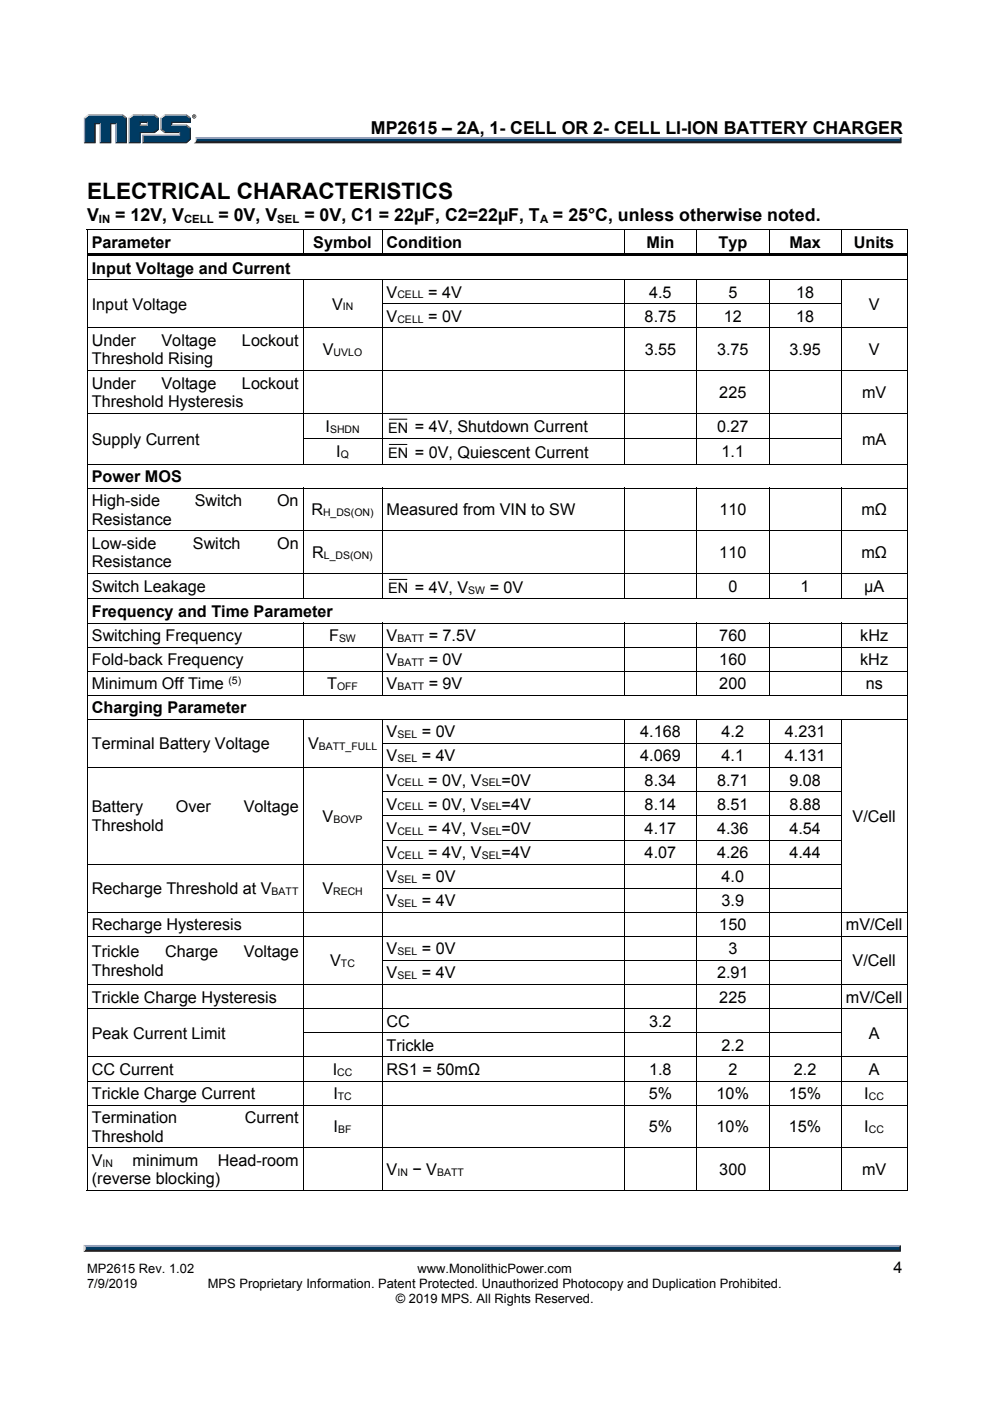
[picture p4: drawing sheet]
<svg xmlns="http://www.w3.org/2000/svg" width="210mm" height="297mm" viewBox="0 0 210 297" stroke-linecap="round" stroke-linejoin="round" font-family="sans-serif">
<path d="M18.1 264.7h172.6l.4 .7h-173.4z" fill="#231f20"/>
<path d="M17.7 264h173.4l-.4 .7h-172.6z" fill="#94a0b9"/>
<path d="M191.1 264v1.4l-.4-.4v-.6z" fill="#001339"/>
<path d="M18.1 264.4h172.6v.6h-172.6z" fill="#003b63"/>
<path d="M17.7 263.9l.4 .5v.6l-.4 .4z" fill="#dcddde"/>
<path d="M41.5 29.1h149.7l-.4 .6h-149.2z" fill="#94a0b9"/>
<path d="M41.6 29.7h149.2l.4 .7h-150.1l.4-.3z" fill="#231f20"/>
<path d="M190.8 29.5l.4-.4v1.3l-.4-.4z" fill="#001339"/>
<path d="M41.7 29.5h149.1v.5h-149.2z" fill="#003b63"/>
<path d="M41.5 29.1l.2 .4-.1 .5-.5 .4 .4-.6z" fill="#dcddde"/>
<path d="M29.5 26.7l.3-.3h1.3l.3 .3z" fill="#94a0b9"/>
<g fill="#003b63">
<path d="M18.1 25.1l.8-.6h7l.8 .6v5h-2v-4h-1.4v4h-1.9v-4h-1.4v4h-1.9z"/>
<path d="M27.5 25.1l.8-.6h2.1v1.3h-.9v.9h1.9v-.9h-1.2v-1.3h2.4l.8 .6v2.2l-.8 .7h-3.1v2.1h-2z"/>
<path d="M30.4 28.8h7.8v-.8h-3.2l-.8-.7v-2.2l.8-.6h4.4l.8 .6v.7h-3.9v.9h3.1l.8 .6v2.1l-.8 .7h-9z"/>
</g>
<path d="M34.9 24.4h4.7" fill="none" stroke="#94a0b9" stroke-width=".26"/>
<path d="M34 24.9l.9-.6 .2 .2-.8 .6z" fill="#dcddde"/>
<path d="M34.2 24.9v2.6" fill="none" stroke="#94a0b9" stroke-width=".26"/>
<path d="M34 27.5l.3-.2 .8 .7-.2 .2z" fill="#547194"/>
<path d="M34.9 28.1h3.3" fill="none" stroke="#001339" stroke-width=".26"/>
<g fill="#94a0b9">
<path d="M30.2 28.6h7.8v-.4l.2-.2v.8h-7.8z"/>
<path d="M30.2 28.6l.2 .2v1.3l-.2 .3z"/>
</g>
<path d="M36.3 25.8h3.9v-.7l.3-.2v1.2h-4v.3l-.2 .3z" fill="#001339"/>
<path d="M36.3 26.5h3.3" fill="none" stroke="#94a0b9" stroke-width=".26"/>
<path d="M39.6 26.4l.9 .7-.3 .2-.8-.6z" fill="#547194"/>
<g fill="#001339">
<path d="M30.2 30.4l.2-.3h9l.8-.7v-2.1l.3-.2v2.5l-.9 .8z"/>
<path d="M29.5 28h3.1l.8-.7v-2.2l.3-.2v2.6l-.9 .7h-3v2.2h-2.5l.2-.3h2z"/>
</g>
<path d="M32.8 24.3l.9 .6-.3 .2-.8-.6z" fill="#547194"/>
<path d="M28.1 24.4h4.7" fill="none" stroke="#94a0b9" stroke-width=".26"/>
<path d="M27.3 24.9l.8-.6 .2 .2-.8 .6z" fill="#dcddde"/>
<path d="M27.4 24.9v5.5" fill="none" stroke="#94a0b9" stroke-width=".26"/>
<path d="M31.1 26.1l.3-.3v.9l-.3-.3z" fill="#94a0b9"/>
<g fill="#001339">
<path d="M29.5 25.8h1.9l-.3 .3h-1.3v.3l-.3 .3z"/>
<path d="M26.7 25.1l.2-.2v5.5h-2.4l.2-.3h2z"/>
</g>
<path d="M26 24.3l.9 .6-.2 .2-.8-.6z" fill="#547194"/>
<path d="M18.7 24.4h7.3" fill="none" stroke="#94a0b9" stroke-width=".26"/>
<path d="M17.8 24.9l.9-.6 .2 .2-.8 .6z" fill="#dcddde"/>
<path d="M17.9 24.9v5.5" fill="none" stroke="#94a0b9" stroke-width=".26"/>
<path d="M20 26.1h1.4l-.3 .2h-.8v4.1h-2.5l.3-.3h1.9z" fill="#001339"/>
<path d="M21.3 26.1v4.3" fill="none" stroke="#94a0b9" stroke-width=".26"/>
<path d="M23.3 26.1h1.4l-.2 .2h-.9v4.1h-2.5l.3-.3h1.9z" fill="#001339"/>
<path d="M24.6 26.1v4.3" fill="none" stroke="#94a0b9" stroke-width=".26"/>
<path d="M39.6 24.3l.9 .6-.3 .2-.8-.6z" fill="#547194"/>
<path d="M40.8 24.7a.43 .43 0 0 1 .8 0 .43 .43 0 0 1-.8 0zM40.8 24.7a.36 .36 0 0 0 .7 0 .36 .36 0 0 0-.7 0zM41 24.5h.3l.1 .4-.2-.2-.2 .2zM41.1 24.5v.2h.1z" fill="#231f20"/>
<path d="M41.5 29.1h149.7l-.4 .6h-149.2z" fill="#94a0b9"/>
<path d="M41.6 29.7h149.2l.4 .7h-150.1l.4-.3z" fill="#231f20"/>
<path d="M190.8 29.5l.4-.4v1.3l-.4-.4z" fill="#001339"/>
<path d="M41.7 29.5h149.1v.5h-149.2z" fill="#003b63"/>
<path d="M41.5 29.1l.2 .4-.1 .5-.5 .4 .4-.6z" fill="#dcddde"/>
<path d="M29.5 26.7l.3-.3h1.3l.3 .3z" fill="#94a0b9"/>
<g fill="#003b63">
<path d="M18.1 25.1l.8-.6h7l.8 .6v5h-2v-4h-1.4v4h-1.9v-4h-1.4v4h-1.9z"/>
<path d="M27.5 25.1l.8-.6h2.1v1.3h-.9v.9h1.9v-.9h-1.2v-1.3h2.4l.8 .6v2.2l-.8 .7h-3.1v2.1h-2z"/>
<path d="M30.4 28.8h7.8v-.8h-3.2l-.8-.7v-2.2l.8-.6h4.4l.8 .6v.7h-3.9v.9h3.1l.8 .6v2.1l-.8 .7h-9z"/>
</g>
<path d="M34.9 24.4h4.7" fill="none" stroke="#94a0b9" stroke-width=".26"/>
<path d="M34 24.9l.9-.6 .2 .2-.8 .6z" fill="#dcddde"/>
<path d="M34.2 24.9v2.6" fill="none" stroke="#94a0b9" stroke-width=".26"/>
<path d="M34 27.5l.3-.2 .8 .7-.2 .2z" fill="#547194"/>
<path d="M34.9 28.1h3.3" fill="none" stroke="#001339" stroke-width=".26"/>
<g fill="#94a0b9">
<path d="M30.2 28.6h7.8v-.4l.2-.2v.8h-7.8z"/>
<path d="M30.2 28.6l.2 .2v1.3l-.2 .3z"/>
</g>
<path d="M36.3 25.8h3.9v-.7l.3-.2v1.2h-4v.3l-.2 .3z" fill="#001339"/>
<path d="M36.3 26.5h3.3" fill="none" stroke="#94a0b9" stroke-width=".26"/>
<path d="M39.6 26.4l.9 .7-.3 .2-.8-.6z" fill="#547194"/>
<g fill="#001339">
<path d="M30.2 30.4l.2-.3h9l.8-.7v-2.1l.3-.2v2.5l-.9 .8z"/>
<path d="M29.5 28h3.1l.8-.7v-2.2l.3-.2v2.6l-.9 .7h-3v2.2h-2.5l.2-.3h2z"/>
</g>
<path d="M32.8 24.3l.9 .6-.3 .2-.8-.6z" fill="#547194"/>
<path d="M28.1 24.4h4.7" fill="none" stroke="#94a0b9" stroke-width=".26"/>
<path d="M27.3 24.9l.8-.6 .2 .2-.8 .6z" fill="#dcddde"/>
<path d="M27.4 24.9v5.5" fill="none" stroke="#94a0b9" stroke-width=".26"/>
<path d="M31.1 26.1l.3-.3v.9l-.3-.3z" fill="#94a0b9"/>
<g fill="#001339">
<path d="M29.5 25.8h1.9l-.3 .3h-1.3v.3l-.3 .3z"/>
<path d="M26.7 25.1l.2-.2v5.5h-2.4l.2-.3h2z"/>
</g>
<path d="M26 24.3l.9 .6-.2 .2-.8-.6z" fill="#547194"/>
<path d="M18.7 24.4h7.3" fill="none" stroke="#94a0b9" stroke-width=".26"/>
<path d="M17.8 24.9l.9-.6 .2 .2-.8 .6z" fill="#dcddde"/>
<path d="M17.9 24.9v5.5" fill="none" stroke="#94a0b9" stroke-width=".26"/>
<path d="M20 26.1h1.4l-.3 .2h-.8v4.1h-2.5l.3-.3h1.9z" fill="#001339"/>
<path d="M21.3 26.1v4.3" fill="none" stroke="#94a0b9" stroke-width=".26"/>
<path d="M23.3 26.1h1.4l-.2 .2h-.9v4.1h-2.5l.3-.3h1.9z" fill="#001339"/>
<path d="M24.6 26.1v4.3" fill="none" stroke="#94a0b9" stroke-width=".26"/>
<path d="M39.6 24.3l.9 .6-.3 .2-.8-.6z" fill="#547194"/>
<path d="M40.8 24.7a.43 .43 0 0 1 .8 0 .43 .43 0 0 1-.8 0zM40.8 24.7a.36 .36 0 0 0 .7 0 .36 .36 0 0 0-.7 0zM41 24.5h.3l.1 .4-.2-.2-.2 .2zM41.1 24.5v.2h.1z" fill="#231f20"/>
<g fill="#000">
<path d="M18.4 48.7h.2v.6h-.2zM18.4 53.8h.2v1h-.2zM18.4 59.2h.2v.7h-.2zM18.6 53.8h173.8v.5h-173.8zM64.3 48.7h.1v.6h-.1zM64.3 59.2h.1v.7h-.1zM80.9 48.7h.2v.6h-.2zM80.9 59.2h.2v.7h-.2zM132.3 48.7h.2v.6h-.2zM132.3 59.2h.2v.7h-.2zM147.7 48.7h.1v.6h-.1zM147.7 59.2h.1v.7h-.1z"/>
<path d="M163 48.7h.2v.6h-.2zM163 59.2h.2v.7h-.2zM178.4 48.7h.1v.6h-.1zM178.4 59.2h.1v.7h-.1zM192.4 48.7h.1v.6h-.1zM192.4 48.7h.1v.1h-.1zM192.4 53.8h.1v1h-.1zM192.4 59.2h.1v.7h-.1zM18.4 64.3h.2v.7h-.2zM18.4 69.4h.2v.7h-.2zM18.4 78.5h.2v.7h-.2zM64.3 64.3h.1v.7h-.1z"/>
<path d="M64.3 69.4h.1v.7h-.1zM64.3 78.5h.1v.7h-.1zM80.9 64.3h.2v.7h-.2zM80.9 69.4h.2v.7h-.2zM80.9 78.5h.2v.7h-.2zM132.3 64.3h.2v.7h-.2zM132.3 69.4h.2v.7h-.2zM132.3 78.5h.2v.7h-.2zM147.7 64.3h.1v.7h-.1zM147.7 69.4h.1v.7h-.1zM147.7 78.5h.1v.7h-.1zM163 64.3h.2v.7h-.2z"/>
<path d="M163 69.4h.2v.7h-.2zM163 78.5h.2v.7h-.2zM178.4 64.3h.1v.7h-.1zM178.4 69.4h.1v.7h-.1zM178.4 78.5h.1v.7h-.1zM192.4 64.3h.1v.7h-.1zM192.4 69.4h.1v.7h-.1zM192.4 78.5h.1v.7h-.1zM18.4 87.6h.2v.6h-.2zM18.4 92.9h.2v.7h-.2zM18.4 98.3h.2v.7h-.2zM64.3 87.6h.1v.6h-.1z"/>
<path d="M64.3 92.9h.1v.7h-.1zM80.9 87.6h.2v.6h-.2zM80.9 92.9h.2v.7h-.2zM132.3 87.6h.2v.6h-.2zM132.3 92.9h.2v.7h-.2zM147.7 87.6h.1v.6h-.1zM147.7 92.9h.1v.7h-.1zM163 87.6h.2v.6h-.2zM163 92.9h.2v.7h-.2zM178.4 87.6h.1v.6h-.1zM178.4 92.9h.1v.7h-.1zM192.4 87.6h.1v.6h-.1z"/>
<path d="M192.4 92.9h.1v.7h-.1zM192.4 98.3h.1v.7h-.1zM18.4 103.4h.2v.7h-.2zM18.4 112.5h.2v.7h-.2zM64.3 103.4h.1v.7h-.1zM64.3 112.5h.1v.7h-.1zM80.9 103.4h.2v.7h-.2zM80.9 112.5h.2v.7h-.2zM132.3 103.4h.2v.7h-.2zM132.3 112.5h.2v.7h-.2zM147.7 103.4h.1v.7h-.1zM147.7 112.5h.1v.7h-.1z"/>
<path d="M163 103.4h.2v.7h-.2zM163 112.5h.2v.7h-.2zM178.4 103.4h.1v.7h-.1zM178.4 112.5h.1v.7h-.1zM192.4 103.4h.1v.7h-.1zM192.4 112.5h.1v.7h-.1zM18.4 121.5h.2v.7h-.2zM18.4 126.9h.2v.7h-.2zM18.4 132h.2v.7h-.2zM18.4 137.1h.2v.7h-.2zM64.3 121.5h.1v.7h-.1zM64.3 132h.1v.7h-.1z"/>
<path d="M64.3 137.1h.1v.7h-.1zM80.9 121.5h.2v.7h-.2zM80.9 132h.2v.7h-.2zM80.9 137.1h.2v.7h-.2zM132.3 121.5h.2v.7h-.2zM132.3 132h.2v.7h-.2zM132.3 137.1h.2v.7h-.2zM147.7 121.5h.1v.7h-.1zM147.7 132h.1v.7h-.1zM147.7 137.1h.1v.7h-.1zM163 121.5h.2v.7h-.2zM163 132h.2v.7h-.2z"/>
<path d="M163 137.1h.2v.7h-.2zM178.4 121.5h.1v.7h-.1zM178.4 132h.1v.7h-.1zM178.4 137.1h.1v.7h-.1zM192.4 121.5h.1v.7h-.1zM192.4 126.9h.1v.7h-.1zM192.4 132h.1v.7h-.1zM192.4 137.1h.1v.7h-.1zM18.4 142.2h.2v.7h-.2zM18.4 147.4h.2v.6h-.2zM18.4 152.5h.2v.6h-.2zM18.4 157.6h.2v.6h-.2z"/>
<path d="M64.3 142.2h.1v.7h-.1zM64.3 152.5h.1v.6h-.1zM64.3 157.6h.1v.6h-.1zM80.9 142.2h.2v.7h-.2zM80.9 152.5h.2v.6h-.2zM80.9 157.6h.2v.6h-.2zM132.3 142.2h.2v.7h-.2zM132.3 152.5h.2v.6h-.2zM132.3 157.6h.2v.6h-.2zM147.7 142.2h.1v.7h-.1zM147.7 152.5h.1v.6h-.1zM147.7 157.6h.1v.6h-.1z"/>
<path d="M163 142.2h.2v.7h-.2zM163 152.5h.2v.6h-.2zM163 157.6h.2v.6h-.2zM178.4 142.2h.1v.7h-.1zM178.4 152.5h.1v.6h-.1zM178.4 157.6h.1v.6h-.1zM192.4 142.2h.1v.7h-.1zM192.4 147.4h.1v.6h-.1zM192.4 152.5h.1v.6h-.1zM192.4 157.6h.1v.6h-.1zM18.4 162.7h.2v.7h-.2zM18.4 167.8h.2v.7h-.2z"/>
<path d="M18.4 172.9h.2v.7h-.2zM18.4 178h.2v.7h-.2zM64.3 162.7h.1v.7h-.1zM64.3 167.8h.1v.7h-.1zM64.3 172.9h.1v.7h-.1zM64.3 178h.1v.7h-.1zM80.9 162.7h.2v.7h-.2zM80.9 167.8h.2v.7h-.2zM80.9 172.9h.2v.7h-.2zM80.9 178h.2v.7h-.2zM132.3 162.7h.2v.7h-.2zM132.3 167.8h.2v.7h-.2z"/>
<path d="M132.3 172.9h.2v.7h-.2zM132.3 178h.2v.7h-.2zM147.7 162.7h.1v.7h-.1zM147.7 167.8h.1v.7h-.1zM147.7 172.9h.1v.7h-.1zM147.7 178h.1v.7h-.1zM163 162.7h.2v.7h-.2zM163 167.8h.2v.7h-.2zM163 172.9h.2v.7h-.2zM163 178h.2v.7h-.2zM178.4 162.7h.1v.7h-.1zM178.4 167.8h.1v.7h-.1z"/>
<path d="M178.4 172.9h.1v.7h-.1zM178.4 178h.1v.7h-.1zM192.4 162.7h.1v.7h-.1zM192.4 167.8h.1v.7h-.1zM192.4 172.9h.1v.7h-.1zM192.4 178h.1v.7h-.1zM18.4 183.1h.2v.7h-.2zM18.4 188.2h.2v.7h-.2zM18.4 193.4h.2v.6h-.2zM18.4 198.5h.2v.7h-.2zM64.3 183.1h.1v.7h-.1zM64.3 188.2h.1v.7h-.1z"/>
<path d="M64.3 193.4h.1v.6h-.1zM64.3 198.5h.1v.7h-.1zM80.9 183.1h.2v.7h-.2zM80.9 188.2h.2v.7h-.2zM80.9 193.4h.2v.6h-.2zM80.9 198.5h.2v.7h-.2zM132.3 183.1h.2v.7h-.2zM132.3 188.2h.2v.7h-.2zM132.3 193.4h.2v.6h-.2zM132.3 198.5h.2v.7h-.2zM147.7 183.1h.1v.7h-.1zM147.7 188.2h.1v.7h-.1z"/>
<path d="M147.7 193.4h.1v.6h-.1zM147.7 198.5h.1v.7h-.1zM163 183.1h.2v.7h-.2zM163 188.2h.2v.7h-.2zM163 193.4h.2v.6h-.2zM163 198.5h.2v.7h-.2zM178.4 183.1h.1v.7h-.1zM178.4 188.2h.1v.7h-.1zM178.4 193.4h.1v.6h-.1zM178.4 198.5h.1v.7h-.1zM192.4 183.1h.1v.7h-.1zM192.4 188.2h.1v.7h-.1z"/>
<path d="M192.4 193.4h.1v.6h-.1zM192.4 198.5h.1v.7h-.1zM18.4 203.6h.2v.7h-.2zM18.4 208.7h.2v.7h-.2zM18.4 213.8h.2v.7h-.2zM18.4 218.9h.2v.7h-.2zM64.3 203.6h.1v.7h-.1zM64.3 208.7h.1v.7h-.1zM64.3 213.8h.1v.7h-.1zM64.3 218.9h.1v.7h-.1zM80.9 203.6h.2v.7h-.2zM80.9 208.7h.2v.7h-.2z"/>
<path d="M80.9 213.8h.2v.7h-.2zM80.9 218.9h.2v.7h-.2zM132.3 203.6h.2v.7h-.2zM132.3 208.7h.2v.7h-.2zM132.3 213.8h.2v.7h-.2zM132.3 218.9h.2v.7h-.2zM147.7 203.6h.1v.7h-.1zM147.7 208.7h.1v.7h-.1zM147.7 213.8h.1v.7h-.1zM147.7 218.9h.1v.7h-.1zM163 203.6h.2v.7h-.2zM163 208.7h.2v.7h-.2z"/>
<path d="M163 213.8h.2v.7h-.2zM163 218.9h.2v.7h-.2zM178.4 203.6h.1v.7h-.1zM178.4 208.7h.1v.7h-.1zM178.4 213.8h.1v.7h-.1zM178.4 218.9h.1v.7h-.1zM192.4 203.6h.1v.7h-.1zM192.4 208.7h.1v.7h-.1zM192.4 213.8h.1v.7h-.1zM192.4 218.9h.1v.7h-.1zM18.4 224h.2v.7h-.2zM18.4 229.2h.2v.6h-.2z"/>
<path d="M18.4 234.3h.2v.6h-.2zM64.3 224h.1v.7h-.1zM64.3 229.2h.1v.6h-.1zM64.3 234.3h.1v.6h-.1zM80.9 224h.2v.7h-.2zM80.9 229.2h.2v.6h-.2zM80.9 234.3h.2v.6h-.2zM132.3 224h.2v.7h-.2zM132.3 229.2h.2v.6h-.2zM132.3 234.3h.2v.6h-.2zM147.7 224h.1v.7h-.1zM147.7 229.2h.1v.6h-.1z"/>
<path d="M147.7 234.3h.1v.6h-.1zM163 224h.2v.7h-.2zM163 229.2h.2v.6h-.2zM163 234.3h.2v.6h-.2zM178.4 224h.1v.7h-.1zM178.4 229.2h.1v.6h-.1zM178.4 234.3h.1v.6h-.1zM192.4 224h.1v.7h-.1zM192.4 229.2h.1v.6h-.1zM192.4 234.3h.1v.6h-.1zM18.4 243.3h.2v.7h-.2zM64.3 243.3h.1v.7h-.1z"/>
<path d="M80.9 243.3h.2v.7h-.2zM132.3 243.3h.2v.7h-.2zM147.7 243.3h.1v.7h-.1zM163 243.3h.2v.7h-.2zM178.4 243.3h.1v.7h-.1zM192.4 243.3h.1v.7h-.1zM192.4 252.4h.1v.1h-.1z"/>
</g>
<g fill="none" stroke="#000" stroke-width=".21">
<path d="M18.4 48.7h45.9M18.5 49.3v4.5M18.5 54.8v4.4M18.5 59.9v4.4M18.6 59.3h45.7M64.3 49.3v4.5M64.3 59.9v4.4M64.4 48.7h16.5M64.4 59.3h16.5M81 49.3v4.5M81 59.9v4.4M81.1 48.7h51.2"/>
<path d="M81.1 59.3h51.2M132.4 49.3v4.5M132.4 59.9v4.4M132.5 48.7h15.2M132.5 59.3h15.2M147.8 49.3v4.5M147.8 59.9v4.4M147.8 48.7h15.2M147.8 59.3h15.2M163.1 49.3v4.5M163.1 59.9v4.4M163.2 48.7h15.2"/>
<path d="M163.2 59.3h15.2M178.4 49.3v4.5M178.4 59.9v4.4M178.5 48.7h13.9M178.5 59.3h13.9M192.4 49.3v4.5M192.4 54.8v4.4M192.4 59.9v4.4M18.5 65v4.4M18.5 70.1v8.4M18.5 79.2v8.4M18.6 69.5h45.7"/>
<path d="M18.6 78.6h45.7M64.3 65v4.4M64.3 70.1v8.4M64.3 79.2v8.4M64.4 69.5h16.5M64.4 78.6h16.5M81 65v4.4M81 70.1v8.4M81 79.2v8.4M81.1 64.4h51.2M81.1 69.5h51.2M81.1 78.6h51.2"/>
<path d="M132.4 65v4.4M132.4 70.1v8.4M132.4 79.2v8.4M132.5 64.4h15.2M132.5 69.5h15.2M132.5 78.6h15.2M147.8 65v4.4M147.8 70.1v8.4M147.8 79.2v8.4M147.8 64.4h15.2M147.8 69.5h15.2M147.8 78.6h15.2"/>
<path d="M163.1 65v4.4M163.1 70.1v8.4M163.1 79.2v8.4M163.2 64.4h15.2M163.2 69.5h15.2M163.2 78.6h15.2M178.4 65v4.4M178.4 70.1v8.4M178.4 79.2v8.4M178.5 69.5h13.9M178.5 78.6h13.9M192.4 65v4.4"/>
<path d="M192.4 70.1v8.4M192.4 79.2v8.4M18.5 88.2v4.7M18.5 93.6v4.7M18.5 99v4.4M18.6 87.7h45.7M18.6 98.4h173.8M64.3 88.2v4.7M64.3 93.6v4.7M64.4 87.7h16.5M64.4 93h16.5M81 88.2v4.7"/>
<path d="M81 93.6v4.7M81.1 87.7h51.2M81.1 93h51.2M82.6 88.9h3.7M82.6 94.2h3.7M132.4 88.2v4.7M132.4 93.6v4.7M132.5 87.7h15.2M132.5 93h15.2M147.8 88.2v4.7M147.8 93.6v4.7M147.8 87.7h15.2"/>
<path d="M147.8 93h15.2M163.1 88.2v4.7M163.1 93.6v4.7M163.2 87.7h15.2M163.2 93h15.2M178.4 88.2v4.7M178.4 93.6v4.7M178.5 87.7h13.9M192.4 88.2v4.7M192.4 93.6v4.7M192.4 99v4.4M18.5 104.1v8.4"/>
<path d="M18.5 113.2v8.3M18.6 103.5h45.7M18.6 112.6h45.7M64.3 104.1v8.4M64.3 113.2v8.3M64.4 103.5h16.5M64.4 112.6h16.5M81 104.1v8.4M81 113.2v8.3M81.1 103.5h51.2M81.1 112.6h51.2M132.4 104.1v8.4"/>
<path d="M132.4 113.2v8.3M132.5 103.5h15.2M132.5 112.6h15.2M147.8 104.1v8.4M147.8 113.2v8.3M147.8 103.5h15.2M147.8 112.6h15.2M163.1 104.1v8.4M163.1 113.2v8.3M163.2 103.5h15.2M163.2 112.6h15.2M178.4 104.1v8.4"/>
<path d="M178.4 113.2v8.3M178.5 103.5h13.9M178.5 112.6h13.9M192.4 104.1v8.4M192.4 113.2v8.3M18.5 122.2v4.7M18.5 127.6v4.4M18.5 132.7v4.4M18.5 137.8v4.4M18.6 121.6h45.7M18.6 127h173.8M18.6 132.1h45.7"/>
<path d="M18.6 137.2h45.7M64.3 122.2v4.7M64.3 132.7v4.4M64.3 137.8v4.4M64.4 121.6h16.5M64.4 132.1h16.5M64.4 137.2h16.5M81 122.2v4.7M81 132.7v4.4M81 137.8v4.4M81.1 121.6h51.2M81.1 132.1h51.2"/>
<path d="M81.1 137.2h51.2M82.6 122.9h3.7M132.4 122.2v4.7M132.4 132.7v4.4M132.4 137.8v4.4M132.5 121.6h15.2M132.5 132.1h15.2M132.5 137.2h15.2M147.8 122.2v4.7M147.8 132.7v4.4M147.8 137.8v4.4M147.8 121.6h15.2"/>
<path d="M147.8 132.1h15.2M147.8 137.2h15.2M163.1 122.2v4.7M163.1 132.7v4.4M163.1 137.8v4.4M163.2 121.6h15.2M163.2 132.1h15.2M163.2 137.2h15.2M178.4 122.2v4.7M178.4 132.7v4.4M178.4 137.8v4.4M178.5 121.6h13.9"/>
<path d="M178.5 132.1h13.9M178.5 137.2h13.9M192.4 122.2v4.7M192.4 127.6v4.4M192.4 132.7v4.4M192.4 137.8v4.4M18.5 142.9v4.5M18.5 148v4.5M18.5 153.1v4.5M18.5 158.2v4.5M18.6 142.3h45.7M18.6 147.4h173.8"/>
<path d="M18.6 152.5h45.7M64.3 142.9v4.5M64.3 153.1v4.5M64.3 158.2v4.5M64.4 142.3h16.5M64.4 152.5h16.5M81 142.9v4.5M81 153.1v4.5M81 158.2v4.5M81.1 142.3h51.2M81.1 152.5h51.2M81.1 157.6h51.2"/>
<path d="M132.4 142.9v4.5M132.4 153.1v4.5M132.4 158.2v4.5M132.5 142.3h15.2M132.5 152.5h15.2M132.5 157.6h15.2M147.8 142.9v4.5M147.8 153.1v4.5M147.8 158.2v4.5M147.8 142.3h15.2M147.8 152.5h15.2M147.8 157.6h15.2"/>
<path d="M163.1 142.9v4.5M163.1 153.1v4.5M163.1 158.2v4.5M163.2 142.3h15.2M163.2 152.5h15.2M163.2 157.6h15.2M178.4 142.9v4.5M178.4 153.1v4.5M178.4 158.2v4.5M178.5 142.3h13.9M178.5 152.5h13.9M192.4 142.9v4.5"/>
<path d="M192.4 148v4.5M192.4 153.1v4.5M192.4 158.2v4.5M18.5 163.4v4.4M18.5 168.5v4.4M18.5 173.6v4.4M18.5 178.7v4.4M18.6 162.8h45.7M64.3 163.4v4.4M64.3 168.5v4.4M64.3 173.6v4.4M64.3 178.7v4.4"/>
<path d="M64.4 162.8h16.5M81 163.4v4.4M81 168.5v4.4M81 173.6v4.4M81 178.7v4.4M81.1 162.8h51.2M81.1 167.9h51.2M81.1 173h51.2M81.1 178.1h51.2M132.4 163.4v4.4M132.4 168.5v4.4M132.4 173.6v4.4"/>
<path d="M132.4 178.7v4.4M132.5 162.8h15.2M132.5 167.9h15.2M132.5 173h15.2M132.5 178.1h15.2M147.8 163.4v4.4M147.8 168.5v4.4M147.8 173.6v4.4M147.8 178.7v4.4M147.8 162.8h15.2M147.8 167.9h15.2M147.8 173h15.2"/>
<path d="M147.8 178.1h15.2M163.1 163.4v4.4M163.1 168.5v4.4M163.1 173.6v4.4M163.1 178.7v4.4M163.2 162.8h15.2M163.2 167.9h15.2M163.2 173h15.2M163.2 178.1h15.2M178.4 163.4v4.4M178.4 168.5v4.4M178.4 173.6v4.4"/>
<path d="M178.4 178.7v4.4M192.4 163.4v4.4M192.4 168.5v4.4M192.4 173.6v4.4M192.4 178.7v4.4M18.5 183.8v4.4M18.5 188.9v4.5M18.5 194v4.5M18.5 199.2v4.4M18.6 183.2h45.7M18.6 193.4h45.7M18.6 198.6h45.7"/>
<path d="M64.3 183.8v4.4M64.3 188.9v4.5M64.3 194v4.5M64.3 199.2v4.4M64.4 183.2h16.5M64.4 193.4h16.5M64.4 198.6h16.5M81 183.8v4.4M81 188.9v4.5M81 194v4.5M81 199.2v4.4M81.1 183.2h51.2"/>
<path d="M81.1 188.3h51.2M81.1 193.4h51.2M81.1 198.6h51.2M132.4 183.8v4.4M132.4 188.9v4.5M132.4 194v4.5M132.4 199.2v4.4M132.5 183.2h15.2M132.5 188.3h15.2M132.5 193.4h15.2M132.5 198.6h15.2M147.8 183.8v4.4"/>
<path d="M147.8 188.9v4.5M147.8 194v4.5M147.8 199.2v4.4M147.8 183.2h15.2M147.8 188.3h15.2M147.8 193.4h15.2M147.8 198.6h15.2M163.1 183.8v4.4M163.1 188.9v4.5M163.1 194v4.5M163.1 199.2v4.4M163.2 183.2h15.2"/>
<path d="M163.2 188.3h15.2M163.2 193.4h15.2M163.2 198.6h15.2M178.4 183.8v4.4M178.4 188.9v4.5M178.4 194v4.5M178.4 199.2v4.4M178.5 193.4h13.9M178.5 198.6h13.9M192.4 183.8v4.4M192.4 188.9v4.5M192.4 194v4.5"/>
<path d="M192.4 199.2v4.4M18.5 204.3v4.4M18.5 209.4v4.4M18.5 214.5v4.4M18.5 219.6v4.4M18.6 208.8h45.7M18.6 213.9h45.7M64.3 204.3v4.4M64.3 209.4v4.4M64.3 214.5v4.4M64.3 219.6v4.4M64.4 208.8h16.5"/>
<path d="M64.4 213.9h16.5M64.4 219h16.5M81 204.3v4.4M81 209.4v4.4M81 214.5v4.4M81 219.6v4.4M81.1 203.7h51.2M81.1 208.8h51.2M81.1 213.9h51.2M81.1 219h51.2M132.4 204.3v4.4M132.4 209.4v4.4"/>
<path d="M132.4 214.5v4.4M132.4 219.6v4.4M132.5 203.7h15.2M132.5 208.8h15.2M132.5 213.9h15.2M132.5 219h15.2M147.8 204.3v4.4M147.8 209.4v4.4M147.8 214.5v4.4M147.8 219.6v4.4M147.8 203.7h15.2M147.8 208.8h15.2"/>
<path d="M147.8 213.9h15.2M147.8 219h15.2M163.1 204.3v4.4M163.1 209.4v4.4M163.1 214.5v4.4M163.1 219.6v4.4M163.2 203.7h15.2M163.2 208.8h15.2M163.2 213.9h15.2M163.2 219h15.2M178.4 204.3v4.4M178.4 209.4v4.4"/>
<path d="M178.4 214.5v4.4M178.4 219.6v4.4M178.5 208.8h13.9M178.5 213.9h13.9M192.4 204.3v4.4M192.4 209.4v4.4M192.4 214.5v4.4M192.4 219.6v4.4M18.5 224.7v4.5M18.5 229.8v4.5M18.5 234.9v8.4M18.6 224.1h45.7"/>
<path d="M18.6 229.2h45.7M18.6 234.3h45.7M64.3 224.7v4.5M64.3 229.8v4.5M64.3 234.9v8.4M64.4 224.1h16.5M64.4 229.2h16.5M64.4 234.3h16.5M81 224.7v4.5M81 229.8v4.5M81 234.9v8.4M81.1 224.1h51.2"/>
<path d="M81.1 229.2h51.2M81.1 234.3h51.2M132.4 224.7v4.5M132.4 229.8v4.5M132.4 234.9v8.4M132.5 224.1h15.2M132.5 229.2h15.2M132.5 234.3h15.2M147.8 224.7v4.5M147.8 229.8v4.5M147.8 234.9v8.4M147.8 224.1h15.2"/>
<path d="M147.8 229.2h15.2M147.8 234.3h15.2M163.1 224.7v4.5M163.1 229.8v4.5M163.1 234.9v8.4M163.2 224.1h15.2M163.2 229.2h15.2M163.2 234.3h15.2M178.4 224.7v4.5M178.4 229.8v4.5M178.4 234.9v8.4M178.5 224.1h13.9"/>
<path d="M178.5 229.2h13.9M178.5 234.3h13.9M192.4 224.7v4.5M192.4 229.8v4.5M192.4 234.9v8.4M18.4 252.5h45.9M18.5 244v8.5M18.6 243.4h45.7M64.3 244v8.5M64.4 243.4h16.5M64.4 252.5h16.5M81 244v8.5"/>
<path d="M81.1 243.4h51.2M81.1 252.5h51.2M132.4 244v8.5M132.5 243.4h15.2M132.5 252.5h15.2M147.8 244v8.5M147.8 243.4h15.2M147.8 252.5h15.2M163.1 244v8.5M163.2 243.4h15.2M163.2 252.5h15.2M178.4 244v8.5"/>
<path d="M178.5 243.4h13.9M178.5 252.5h13.9M192.4 244v8.5"/>
</g>
<text font-size="4.8" x="18.5" y="42.2">ELECTRICAL CHARACTERISTICS</text>
<g font-size="3.8">
<text x="78.7" y="28.5">MP2615 – 2A, 1- CELL OR 2- CELL LI-ION BATTERY CHARGER</text>
<text x="18.5" y="46.8">V</text>
<text x="24.4" y="46.8">= 12V, V</text>
<text x="46.4" y="46.8">= 0V, V</text>
<text x="64.6" y="46.8">= 0V, C1 = 22µF, C2=22µF, T</text>
<text x="117.3" y="46.8">= 25°C, unless otherwise noted.</text>
</g>
<g font-size="3.4">
<text x="19.5" y="52.6">Parameter</text>
<text x="66.5" y="52.6">Symbol</text>
<text x="82" y="52.6">Condition</text>
<text x="137.1" y="52.6">Min</text>
<text x="152.4" y="52.6">Typ</text>
<text x="167.4" y="52.6">Max</text>
<text x="181.1" y="52.6">Units</text>
<text x="19.5" y="58">Input Voltage and Current</text>
<text x="19.5" y="65.6">Input Voltage</text>
<text x="70.4" y="65.6">V</text>
<text x="82" y="63.1">V</text>
<text x="90.8" y="63.1">= 4V</text>
<text x="137.7" y="63.1">4.5</text>
<text x="154.5" y="63.1">5</text>
<text x="168.9" y="63.1">18</text>
<text x="184.3" y="65.6">V</text>
<text x="82" y="68.2">V</text>
<text x="90.8" y="68.2">= 0V</text>
<text x="136.7" y="68.2">8.75</text>
<text x="153.5" y="68.2">12</text>
<text x="168.9" y="68.2">18</text>
<text x="19.5" y="73.3">Under</text>
<text x="19.5" y="77.3">Threshold Rising</text>
<text x="34.3" y="73.3">Voltage</text>
<text x="51.3" y="73.3">Lockout</text>
<text x="68.5" y="75.3">V</text>
<text x="136.7" y="75.3">3.55</text>
<text x="152.1" y="75.3">3.75</text>
<text x="167.4" y="75.3">3.95</text>
<text x="184.3" y="75.3">V</text>
<text x="19.5" y="82.4">Under</text>
<text x="34.3" y="82.4">Voltage</text>
<text x="51.3" y="82.4">Lockout</text>
<text x="19.5" y="86.3">Threshold Hysteresis</text>
<text x="152.6" y="84.3">225</text>
<text x="182.9" y="84.3">mV</text>
<text x="19.5" y="94.3">Supply Current</text>
<text x="69" y="91.6">I</text>
<text x="152.1" y="91.6">0.27</text>
<text x="182.9" y="94.3">mA</text>
<text x="71.3" y="96.9">I</text>
<text x="153.1" y="96.9">1.1</text>
<text x="19.5" y="102.2">Power MOS</text>
<text x="19.5" y="107.3">High-side</text>
<text x="41.3" y="107.3">Switch</text>
<text x="58.8" y="107.3">On</text>
<text x="19.5" y="111.2">Resistance</text>
<text x="66" y="109.3">R</text>
<text x="82" y="109.3">Measured from VIN to SW</text>
<text x="152.6" y="109.3">110</text>
<text x="182.7" y="109.3">mΩ</text>
<text x="19.5" y="116.3">Low-side</text>
<text x="40.9" y="116.3">Switch</text>
<text x="58.8" y="116.3">On</text>
<text x="66.2" y="118.3">R</text>
<text x="152.6" y="118.3">110</text>
<text x="182.7" y="118.3">mΩ</text>
<text x="19.5" y="120.3">Resistance</text>
<text x="19.5" y="125.5">Switch Leakage</text>
<text x="103.9" y="125.7">= 0V</text>
<text x="154.5" y="125.5">0</text>
<text x="169.8" y="125.5">1</text>
<text x="183.3" y="125.5">μA</text>
<text x="19.5" y="130.8">Frequency and Time Parameter</text>
<text x="19.5" y="135.9">Switching Frequency</text>
<text x="69.8" y="135.9">F</text>
<text x="82" y="135.9">V</text>
<text x="90.9" y="135.9">= 7.5V</text>
<text x="152.6" y="135.9">760</text>
<text x="182.5" y="135.9">kHz</text>
<text x="19.5" y="141">Fold-back Frequency</text>
<text x="82" y="141">V</text>
<text x="90.9" y="141">= 0V</text>
<text x="152.6" y="141">160</text>
<text x="182.5" y="141">kHz</text>
<text x="19.5" y="146.1">Minimum Off Time</text>
<text x="69.4" y="146.1">T</text>
<text x="82" y="146.1">V</text>
<text x="90.9" y="146.1">= 9V</text>
<text x="152.6" y="146.1">200</text>
<text x="183.6" y="146.1">ns</text>
<text x="19.5" y="151.3">Charging Parameter</text>
<text x="19.5" y="158.9">Terminal Battery Voltage</text>
<text x="65.3" y="158.9">V</text>
<text x="82" y="161.4">V</text>
<text x="82" y="156.3">V</text>
<text x="89.5" y="156.3">= 0V</text>
<text x="89.5" y="161.4">= 4V</text>
<text x="135.8" y="156.3">4.168</text>
<text x="135.8" y="161.4">4.069</text>
<text x="153.1" y="156.3">4.2</text>
<text x="153.1" y="161.4">4.1</text>
<text x="166.5" y="156.3">4.231</text>
<text x="166.5" y="161.4">4.131</text>
<text x="82" y="166.6">V</text>
<text x="90.8" y="166.6">= 0V, V</text>
<text x="106.4" y="166.6">=0V</text>
<text x="136.7" y="166.6">8.34</text>
<text x="152.1" y="166.6">8.71</text>
<text x="167.4" y="166.6">9.08</text>
<text x="19.5" y="172.3">Battery</text>
<text x="37.3" y="172.3">Over</text>
<text x="51.7" y="172.3">Voltage</text>
<text x="82" y="171.7">V</text>
<text x="90.8" y="171.7">= 0V, V</text>
<text x="106.4" y="171.7">=4V</text>
<text x="136.7" y="171.7">8.14</text>
<text x="152.1" y="171.7">8.51</text>
<text x="167.4" y="171.7">8.88</text>
<text x="19.5" y="176.2">Threshold</text>
<text x="68.4" y="174.2">V</text>
<text x="82" y="176.8">V</text>
<text x="90.8" y="176.8">= 4V, V</text>
<text x="106.4" y="176.8">=0V</text>
<text x="136.7" y="176.8">4.17</text>
<text x="152.1" y="176.8">4.36</text>
<text x="167.4" y="176.8">4.54</text>
<text x="180.8" y="174.2">V/Cell</text>
<text x="82" y="181.9">V</text>
<text x="90.8" y="181.9">= 4V, V</text>
<text x="106.4" y="181.9">=4V</text>
<text x="136.7" y="181.9">4.07</text>
<text x="152.1" y="181.9">4.26</text>
<text x="167.4" y="181.9">4.44</text>
<text x="19.5" y="189.6">Recharge Threshold at V</text>
<text x="68.4" y="189.6">V</text>
<text x="82" y="187">V</text>
<text x="89.5" y="187">= 0V</text>
<text x="153.1" y="187">4.0</text>
<text x="19.5" y="197.2">Recharge Hysteresis</text>
<text x="82" y="192.1">V</text>
<text x="89.5" y="192.1">= 4V</text>
<text x="152.6" y="197.2">150</text>
<text x="153.1" y="192.1">3.9</text>
<text x="179.4" y="197.2">mV/Cell</text>
<text x="19.5" y="202.9">Trickle</text>
<text x="35" y="202.9">Charge</text>
<text x="51.7" y="202.9">Voltage</text>
<text x="82" y="202.4">V</text>
<text x="89.5" y="202.4">= 0V</text>
<text x="154.5" y="202.4">3</text>
<text x="19.5" y="206.9">Threshold</text>
<text x="70" y="204.9">V</text>
<text x="82" y="207.5">V</text>
<text x="89.5" y="207.5">= 4V</text>
<text x="152.1" y="207.5">2.91</text>
<text x="180.8" y="204.9">V/Cell</text>
<text x="19.5" y="212.6">Trickle Charge Hysteresis</text>
<text x="152.6" y="212.6">225</text>
<text x="179.4" y="212.6">mV/Cell</text>
<text x="19.5" y="220.2">Peak Current Limit</text>
<text x="82" y="217.7">CC</text>
<text x="137.7" y="217.7">3.2</text>
<text x="184.3" y="220.2">A</text>
<text x="19.5" y="227.9">CC Current</text>
<text x="70.6" y="227.9">I</text>
<text x="82" y="227.9">RS1 = 50mΩ</text>
<text x="82" y="222.8">Trickle</text>
<text x="137.7" y="227.9">1.8</text>
<text x="153.1" y="222.8">2.2</text>
<text x="154.5" y="227.9">2</text>
<text x="168.4" y="227.9">2.2</text>
<text x="184.3" y="227.9">A</text>
<text x="19.5" y="233">Trickle Charge Current</text>
<text x="70.7" y="233">I</text>
<text x="137.6" y="233">5%</text>
<text x="152" y="233">10%</text>
<text x="167.3" y="233">15%</text>
<text x="183.3" y="233">I</text>
<text x="19.5" y="238.1">Termination</text>
<text x="51.9" y="238.1">Current</text>
<text x="19.5" y="242.1">Threshold</text>
<text x="70.8" y="240.1">I</text>
<text x="137.6" y="240.1">5%</text>
<text x="152" y="240.1">10%</text>
<text x="167.3" y="240.1">15%</text>
<text x="183.3" y="240.1">I</text>
<text x="19.5" y="247.2">V</text>
<text x="19.5" y="251.1">(reverse blocking)</text>
<text x="28.1" y="247.2">minimum</text>
<text x="46.2" y="247.2">Head-room</text>
<text x="82" y="249.2">V</text>
<text x="87.5" y="249.2">− V</text>
<text x="152.6" y="249.2">300</text>
<text x="182.9" y="249.2">mV</text>
<text x="189.5" y="269.9">4</text>
</g>
<g font-size="3.1">
<text x="82.3" y="91.8">EN = 4V, Shutdown Current</text>
<text x="82.3" y="97.2">EN = 0V, Quiescent Current</text>
<text x="82.3" y="125.8">EN = 4V, V</text>
</g>
<g font-size="2.7">
<text x="18.5" y="269.9">MP2615 Rev. 1.02</text>
<text x="88.6" y="269.9">www.MonolithicPower.com</text>
<text x="18.5" y="273.2">7/9/2019</text>
<text x="44.1" y="273.2">MPS Proprietary Information. Patent Protected. Unauthorized Photocopy and Duplication Prohibited.</text>
<text x="83.9" y="276.4">© 2019 MPS. All Rights Reserved.</text>
</g>
<g font-size="2.4">
<text x="21" y="47.2">IN</text>
<text x="39" y="47.2">CELL</text>
<text x="58.8" y="47.2">SEL</text>
<text x="114.6" y="47.2">A</text>
</g>
<g font-size="2.2">
<text x="72.7" y="65.8">IN</text>
<text x="84.3" y="63.2">CELL</text>
<text x="84.3" y="68.4">CELL</text>
<text x="70.8" y="75.5">UVLO</text>
<text x="70" y="91.7">SHDN</text>
<text x="72.3" y="97.1">Q</text>
<text x="68.5" y="109.4">H_DS(ON)</text>
<text x="68.7" y="118.5">L_DS(ON)</text>
<text x="99.3" y="125.8">SW</text>
<text x="71.9" y="136.1">SW</text>
<text x="84.3" y="136.1">BATT</text>
<text x="84.3" y="141.2">BATT</text>
<text x="48.5" y="145.1">(5)</text>
<text x="71.5" y="146.3">OFF</text>
<text x="84.3" y="146.3">BATT</text>
<text x="67.6" y="159">BATT_FULL</text>
<text x="84.3" y="156.5">SEL</text>
<text x="84.3" y="161.6">SEL</text>
<text x="84.3" y="166.7">CELL</text>
<text x="102.2" y="166.7">SEL</text>
<text x="84.3" y="171.8">CELL</text>
<text x="102.2" y="171.8">SEL</text>
<text x="70.7" y="174.4">BOVP</text>
<text x="84.3" y="176.9">CELL</text>
<text x="102.2" y="176.9">SEL</text>
<text x="84.3" y="182.1">CELL</text>
<text x="102.2" y="182.1">SEL</text>
<text x="57.6" y="189.7">BATT</text>
<text x="70.7" y="189.7">RECH</text>
<text x="84.3" y="187.2">SEL</text>
<text x="84.3" y="192.3">SEL</text>
<text x="84.3" y="202.5">SEL</text>
<text x="72.3" y="205.1">TC</text>
<text x="84.3" y="207.6">SEL</text>
<text x="71.5" y="228">CC</text>
<text x="71.6" y="233.2">TC</text>
<text x="184.3" y="233.2">CC</text>
<text x="71.7" y="240.3">BF</text>
<text x="184.3" y="240.3">CC</text>
<text x="21.8" y="247.3">IN</text>
<text x="84.3" y="249.3">IN</text>
<text x="92.7" y="249.3">BATT</text>
</g>
</svg>
